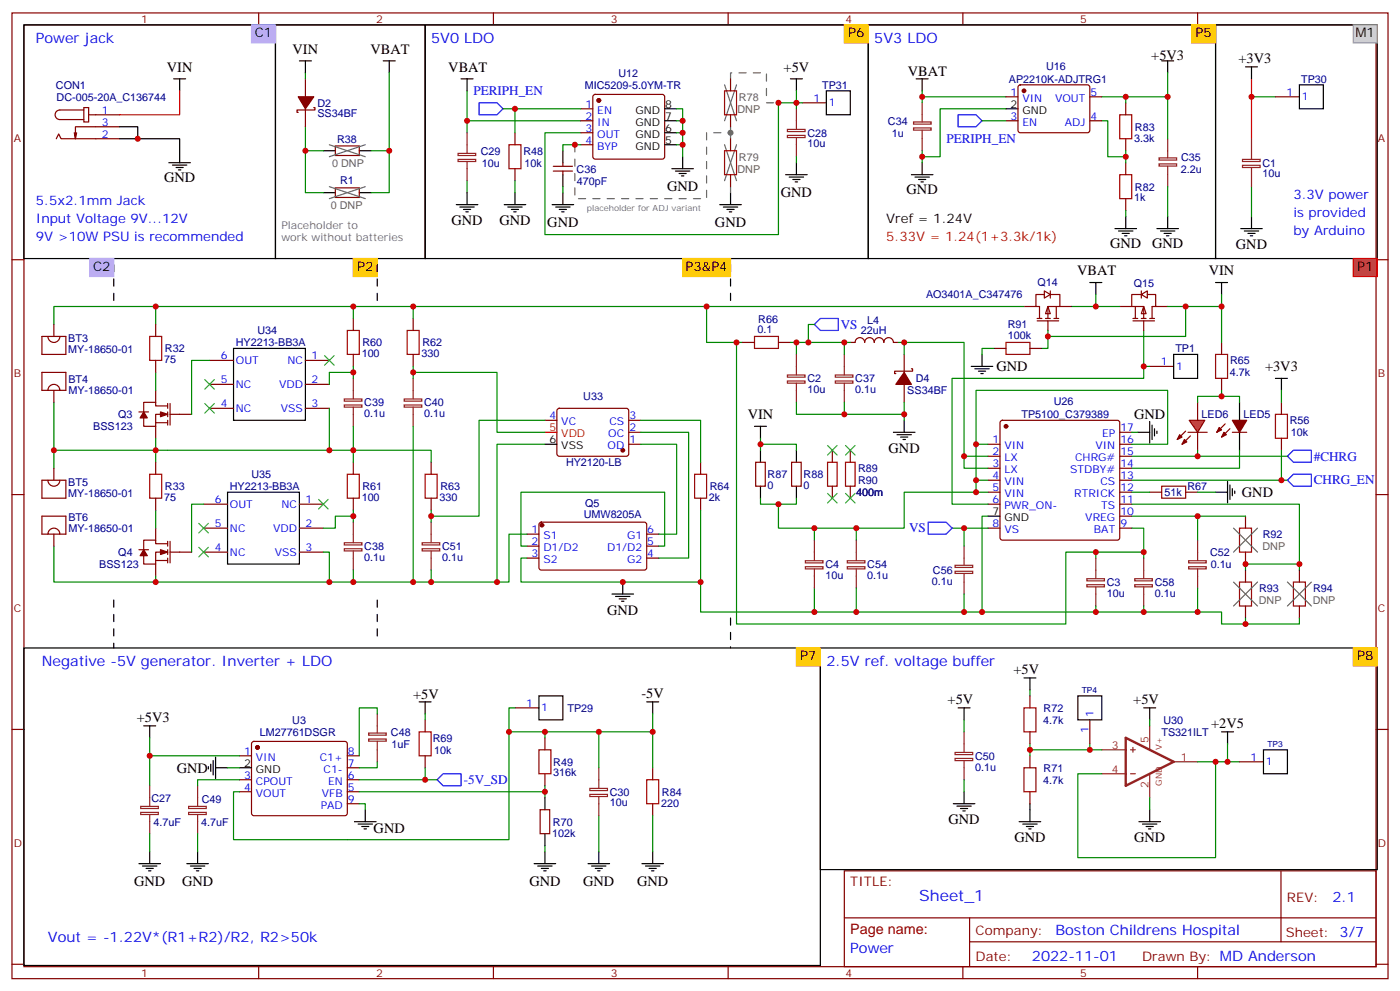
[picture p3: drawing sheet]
<svg xmlns="http://www.w3.org/2000/svg" width="412mm" height="292mm" viewBox="0 0 412 292" stroke-linecap="round" stroke-linejoin="round" font-family="sans-serif">
<g fill="none" stroke="#870000" stroke-width=".35">
<path d="M3.5 3.8h405.4v284.3h-405.4zM7.1 7.3h398.2v277.3h-398.2zM76.2 3.8v3.5M145.3 3.8v3.5M214.5 3.8v3.5M283.6 3.8v3.5M352.8 3.8v3.5M236.4 30.3h7M375.7 28.5h7.1M3.5 76.5h3.6M405.3 76.5h3.6M104.1 93.8v3.5"/>
<path d="M121.7 93.8v3.5M45.9 114.9v3.6M49.4 119.5h-3.5v-1h-3.6v2.8M49.4 118.8v1.4M50.1 118.8v6.4M104.1 104.4v3.5M121.7 104.4v3.5M40.9 121.3h2.8M45.9 124.5h3.5M45.9 125.5v3.5M49.4 122h-3.5v3.5h-3.6v-2.5M49.4 121.3v1.4"/>
<path d="M49.4 123.8v1.4M50.1 122h6.3M104.1 136.1v3.5M127 136.1v3.5M160.5 123.8h3.5M164.3 120.4l.4-.2 20.1 .1 .4 .6-.1 13-.6 .4h-20l-.5-.7v-12.7zM185.2 130.8h3.5M185.2 127.3h3.5M185.2 123.8h3.5M206.4 136.1v3.5M291 130.8h3.6M291 134.3h3.6"/>
<path d="M291 137.9h3.6M294.8 124l.5-.2h33.8l.5 .2 .2 .5v33.8l-.2 .5-.5 .2h-33.8l-.5-.2-.2-.5v-33.8zM329.8 130.8h3.6M329.8 134.3h3.6M329.8 137.9h3.6M329.8 127.3h3.6M360.9 124.8l-2.5 2.5M362.3 126.2l-2.5 2.5M363 127.3h4.2M3.5 145.6h3.6M45.9 155.5v3.5M49.4 159.4v1.4"/>
<path d="M50.1 159.4v6.3M104.1 146.7v3.5M127 146.7v3.5M155.2 157.3h3.5M159 153.9l.5-.2 30.6 .1 .4 .6-.1 13-.6 .5-30.6-.1-.5-.7v-12.7zM190.5 157.3h3.5M206.4 146.7v3.5M291 141.4h3.6M291 144.9h3.6M291 148.4h3.6M291 155.5h3.6M329.8 141.4h3.6"/>
<path d="M329.8 144.9h3.6M329.8 148.4h3.6M329.8 155.5h3.6M329.8 152h3.6M405.3 145.6h3.6M40.9 161.9h2.8M45.9 166.1v3.5M45.9 165h3.5M49.4 160.1h-3.5v-1.1h-3.6v2.9M49.4 162.6h-3.5v3.5h-3.6v-2.5M49.4 161.9v1.4M49.4 164.3v1.4"/>
<path d="M50.1 162.6h6.3M155.2 160.8h3.5M155.2 164.3h3.5M190.5 160.8h3.5M190.5 164.3h3.5M3.5 214.8h3.6M303.4 204.9v3.5M303.4 215.5v3.5M405.3 214.8h3.6M303.4 222.5v3.6M303.4 233.1v3.5M248.7 256.4h156.6v28.2h-156.6z"/>
<path d="M377.3 256.4v20.9M248.7 270.2h156.5M285.6 277.3h119.6M285.6 270.2v14.2M3.5 283.9h3.6M76.2 284.6v3.5M145.3 284.6v3.5M214.5 284.6v3.5M283.6 284.6v3.5M352.8 284.6v3.5M405.3 283.9h3.6"/>
</g>
<g fill="none" stroke="#008700" stroke-width=".35">
<path d="M137.6 35.6h33.5M137.6 26.7v12.4M368.7 28.5h7M137.6 53.2v3.5M104.1 93.8v-3.6h-88.2v5.3M104.1 90.2h17.6v3.6M121.7 90.2h86.4v10.6h10.6M15.9 118.5v19.4M104.1 107.9v3.5M121.7 109.6h24.7v17.7h14.1M121.7 107.9v3.5M15.9 132.6h111.1v3.5"/>
<path d="M104.1 125.5v10.6M121.7 125.5v45.9M160.5 123.8h-19.4v28.2h-14.1M160.5 130.8h-14.1v40.6h-19.4M188.7 130.8h10.6v26.5h-5.3M188.7 127.3h14.1v37h-8.8M188.7 123.8h17.7v12.3M104.1 150.2v3.5M127 150.2v3.5M155.2 157.3h-5.3v14.1h-3.5M206.4 150.2v21.2M15.9 160.8v10.6h88.2v-3.5"/>
<path d="M127 167.9v3.5h-22.9M155.2 164.3h-1.7v7.1h52.9v8.8h33.5v-7.1M303.4 203.1v1.8M303.4 219v1.8"/>
</g>
<g fill="none" stroke="#000" stroke-width=".35">
<path d="M7.1 7.3h74v68.8h-74zM125.2 7.3h130.6v68.8h-130.6zM366.9 19.7h3.5M368.7 19.7v3.5M51.2 23.2h3.5M52.9 23.2v3.5M135.8 23.2h3.5M137.6 23.2v3.5M232.8 23.2h3.6M234.6 23.2v3.5M243.4 26.7h7.1v7.1h-7.1zM382.8 25h7v7h-7z"/>
<path d="M49.7 47.9h6.4M50.8 48.6h4.2M51.9 49.3h2.1M52.6 50h.7M52.9 44.4v3.5M137.6 56.7v3.6M231.4 51.4h6.4M232.5 52.1h4.2M233.5 52.8h2.2M234.2 53.6h.7M234.6 47.9v3.5M134.4 60.3h6.4"/>
<path d="M135.5 61h4.2M136.5 61.7h2.1M137.2 62.4h.7M365.5 67.3h6.3M366.5 68h4.3M367.6 68.7h2.1M368.3 69.4h.7M368.7 63.8v3.5M365.1 118.5v5.3M160.5 130.8h3.5M365.1 127.3v5.3M291 152h3.6"/>
<path d="M7.1 190.8h234.6v93.5h-234.6zM241.7 190.8h164v65.2h-164zM301.6 199.6h3.6M303.4 199.6v3.5M42.3 213.7h3.6M44.1 213.7v3.5M190.5 206.7h3.5M192.3 206.7v3.5M61.4 225.7v.7M62.1 225v2.1M62.8 223.9v4.3M63.5 226.1h3.5"/>
<path d="M63.5 222.9v6.3M303.4 236.6v1.8"/>
</g>
<path d="M102.3 97.3h3.5v7.1h-3.5zM119.9 97.3h3.6v7.1h-3.6zM102.3 139.6h3.5v7.1h-3.5zM125.2 139.6h3.6v7.1h-3.6zM204.6 139.6h3.5v7.1h-3.5zM301.6 208.4h3.6v7.1h-3.6zM301.6 226.1h3.6v7h-3.6z" fill="none" stroke="#a10000" stroke-width=".35"/>
<path d="M368.7 23.2v17.7M160.5 127.3h3.5" fill="none" stroke="#f00" stroke-width=".35"/>
<g fill="none" stroke="#8c2424" stroke-width=".35">
<path d="M101.4 117.5h5.2v.6h-5.2zM101.4 119.2h5.2v.7h-5.2zM104.1 111.4v6M104.1 119.9v5.6M119.1 117.5h5.1v.6h-5.1zM119.1 119.2h5.1v.7h-5.1zM121.7 111.4v6M121.7 119.9v5.6M101.4 159.8h5.2v.6h-5.2zM104.1 153.7v6M124.4 159.8h5.1v.6h-5.1zM127 153.7v6"/>
<path d="M101.4 161.6h5.2v.6h-5.2zM104.1 162.2v5.7M124.4 161.6h5.1v.6h-5.1zM127 162.2v5.7M108.6 217.6h5.2v.6h-5.2zM108.6 215.8h5.2v.7h-5.2zM111.1 210.2v5.6M111.1 218.3v6M284 215.5v6M55.6 237.4h5.1v.7h-5.1zM55.6 239.2h5.1v.6h-5.1zM58.2 231.4v5.9"/>
<path d="M58.2 239.8v5.7M281.3 221.5h5.2v.7h-5.2zM281.3 223.3h5.2v.6h-5.2zM284 223.9v5.7"/>
</g>
<path d="M128.8 229.6l1.7-1.8h5.3v3.6h-5.3z" fill="none" stroke="#00f" stroke-width=".35"/>
<g fill="#870000" stroke="#870000" stroke-width=".35">
<path d="M47.3 121.3l2.1 .7-2.1 .7z"/>
<path d="M42.3 121.3l1.1 1.7h-2.1z"/>
<path d="M47.3 161.9l2.1 .7-2.1 .7z"/>
<path d="M42.3 161.9l1.1 1.7h-2.1z"/>
<path d="M363 123.8h4.2l-2.1 3.5z"/>
<path d="M360.5 127.3l.7 .7-1.4 .7z"/>
<path d="M359.1 125.9l.7 .7-1.4 .7z"/>
<circle cx="296.3" cy="125.5" r=".53"/>
<circle cx="183.4" cy="132.6" r=".53"/>
<circle cx="159.6" cy="154.6" r=".53"/>
</g>
<path d="M350.3 123.8h4.6l-2.1 3.5z" fill="#f60" stroke="#870000" stroke-width=".35"/>
<g fill="none" stroke="#870000" stroke-width=".35">
<path d="M22.6 39.1l-.4 1.8M24.7 31.7h1.4v4.2h-1.4zM24.7 32.4h-7.1a1.41 1.41 0 0 0-1.4 1.4 1.41 1.41 0 0 0 1.4 1.4h7.1M26.1 33.8h9.2M35.3 37.3h-13.1v3.6l-.3-1.8M90 23.2v5.3M90 32v5.3M92.4 31.7h.4v.7h-5.3v.7h.3M151.7 39.1v3.5M171.1 32h3.5M171.1 35.6h3.5M171.1 39.1h3.5"/>
<path d="M174.9 28l.4-.2h19.8l.5 .2 .2 .5v17.6l-.2 .5-.5 .2h-19.8l-.5-.2-.2-.5v-17.6zM215.2 23.2v3.5M215.2 33.8v3.5M296.3 35.6h3.6M296.3 28.5h3.6M300.1 25.2l.5-.2h20l.4 .7v13l-.7 .4-20-.1-.4-.6v-12.7zM321 35.6h3.6M321 28.5h3.6M331.6 30.3v3.5M16.6 40.9l.7-1.5 .7 1.5h17.3M98.8 43h7v2.8h-7zM98.8 55.3h7v2.8h-7z"/>
<path d="M151.7 49.7v3.5M163 50.4h5.6M163 49h5.6M165.8 47.9v1.1M165.8 50.4v1M171.1 42.6h3.5M215.2 40.9v3.5M215.2 51.4v3.6M331.6 40.9v3.5M331.6 47.9v3.5M331.6 58.5v3.5M14.1 99.1h3.5a1.76 1.76 0 0 1-1.7 1.7 1.76 1.76 0 0 1-1.8-1.7z"/>
<path d="M14.1 99.1h-1.8v5.3h7.1v-5.3h-1.8M15.9 95.5v3.6M45.9 95.5v3.6M14.1 114.9h-1.8v-5.3h7.1v5.3h-1.8M14.6 113.7a1.76 1.76 0 0 1 2-.4 1.76 1.76 0 0 1 1 1.6h-3.5zM15.9 114.9v3.6M45.9 106.1v3.5M61.7 106.1h7.1M61.7 113.2h7.1M90 106.1h7M90 113.2h7M218.7 100.8h3.5"/>
<path d="M229.3 100.8h3.5M250.5 100.8h1.4a1.41 1.41 0 0 1 1.4-1.4 1.41 1.41 0 0 1 1.4 1.4 1.41 1.41 0 0 1 1.4-1.4 1.41 1.41 0 0 1 1.4 1.4 1.41 1.41 0 0 1 1.4-1.4 1.41 1.41 0 0 1 1.4 1.4 1.41 1.41 0 0 1 1.5-1.4 1.41 1.41 0 0 1 1.4 1.4h1.4M266.3 104.4v5.2M266.3 113.2v5.3M268.5 108.6h.3v.7h-5.3v.7h.4M352.8 118.5v5.3M359.8 100.8v3.6M359.8 111.4v3.5M377.5 118.5v3.5M15.9 137.9v3.5M45.9 136.1v3.5M61.7 120.2h7.1"/>
<path d="M90 120.2h7M349.2 126.9l-2.4 2.5M350 127.3h5.6M350.7 128.3l-2.5 2.5M352.8 127.3v5.3M377.5 129v3.6M14.1 141.4h3.5a1.76 1.76 0 0 1-1.7 1.8 1.76 1.76 0 0 1-1.8-1.8zM14.1 141.4h-1.8v5.3h7.1v-5.3h-1.8M14.1 157.3h-1.8v-5.3h7.1v5.3h-1.8M14.6 156a1.76 1.76 0 0 1 2-.4 1.76 1.76 0 0 1 1 1.7h-3.5zM15.9 157.3v3.5M45.9 146.7v3.5"/>
<path d="M60 148.4h7M60 155.5h7M88.2 148.4h7M88.2 155.5h7M338.7 144.9h3.5M349.2 144.9h3.6M60 162.6h7M88.2 162.6h7M74.3 218.5l.5-.2h26.8l.5 .2 .2 .5v20.5l-.2 .5-.5 .2h-26.8l-.5-.3-.2-.4v-20.5zM125.2 211.9v3.6M151.7 208.4h7M160.5 217.2v3.6"/>
<path d="M70.6 222.5h3.5M70.6 229.6h3.5M70.6 233.1h3.5M102.3 222.5h3.5M102.3 229.6h3.5M102.3 233.1h3.5M102.3 226.1h3.5M102.3 236.6h3.5M125.2 222.5v3.6M159.1 238.4h2.8v7.1h-2.8zM160.5 227.8v3.6M192.3 226.1v3.5"/>
<path d="M192.3 236.6v3.6"/>
</g>
<g fill="#870000" stroke="#870000" stroke-width=".35">
<path d="M347.5 128l.7 .7-1.4 .7z"/>
<path d="M348.9 129.4l.7 .7-1.4 .7z"/>
<path d="M266.3 109.6l2.2 3.6h-4.6z"/>
<path d="M87.8 28.5h4.6l-2.4 3.5z"/>
<circle cx="75.8" cy="220.1" r=".53"/>
<circle cx="176.4" cy="29.6" r=".53"/>
<circle cx="301.6" cy="26.7" r=".53"/>
</g>
<g fill="none" stroke="#a10000" stroke-width=".35">
<path d="M213.4 26.7h3.6v7.1h-3.6zM329.8 33.8h3.6v7.1h-3.6zM149.9 42.6h3.6v7.1h-3.6zM213.4 44.4h3.6v7h-3.6zM329.8 51.4h3.6v7.1h-3.6zM44.1 99.1h3.5v7h-3.5zM222.2 99.1h7.1v3.5h-7.1zM358.1 104.4h3.5v7h-3.5zM44.1 139.6h3.5v7.1h-3.5zM375.7 122h3.5v7h-3.5zM342.2 143.2h7v3.5h-7zM123.5 215.5h3.5v7h-3.5z"/>
<path d="M158.7 220.8h3.6v7h-3.6zM190.5 229.6h3.5v7h-3.5z"/>
</g>
<g fill="none" stroke="#000" stroke-width=".35">
<path d="M81.1 7.3h44.1v68.8h-44.1zM88.2 17.9h3.5M90 17.9v3.5M112.9 17.9h3.5M114.7 17.9v3.5M255.8 7.3h102.3v68.8h-102.3zM342.2 17.9h3.5M344 17.9v3.5M358.1 7.3h47.6v68.8h-47.6zM35.3 37.3h5.3v3.6h-5.3M195.8 39.1h3.5M195.8 35.6h3.5"/>
<path d="M195.8 32h3.5M269.9 23.2h3.5M271.6 23.2v3.5M296.3 32h3.6M40.6 40.9h12.3v3.5M95.2 44.4h3.6M95.2 56.7h3.6M105.8 44.4h3.6M105.8 56.7h3.6M151.7 56.7v3.6M165.8 44.4v3.5M165.8 51.4v3.6"/>
<path d="M165.8 56.7v3.6M195.8 42.6h3.5M197.9 49.7h6.4M199 50.4h4.2M200 51.1h2.1M200.7 51.8h.7M201.1 46.1v3.6M215.2 56.7v3.6M268.5 51.4h6.3M269.5 52.1h4.3M270.6 52.8h2.1M271.3 53.6h.7"/>
<path d="M271.6 47.9v3.5M148.5 60.3h6.4M149.6 61h4.2M150.6 61.7h2.2M151.3 62.4h.7M162.6 60.3h6.4M163.7 61h4.2M164.7 61.7h2.2M165.5 62.4h.7M212 60.3h6.4M213.1 61h4.2M214.1 61.7h2.2"/>
<path d="M214.8 62.4h.7M328.4 67.3h6.4M329.5 68h4.2M330.6 68.7h2.1M331.3 69.4h.7M331.6 63.8v3.5M340.8 67.3h6.3M341.8 68h4.3M342.9 68.7h2.1M343.6 69.4h.7M344 63.8v3.5M321 83.2h3.6"/>
<path d="M322.8 83.2v3.5M358.1 83.2h3.5M359.8 83.2v3.5M68.8 102.6h21.2v21.2h-21.2zM375.7 111.4h3.5M377.5 111.4v3.5M222.2 125.5h3.6M224 125.5v3.5M263.2 127.3h6.3M264.2 128h4.3M265.3 128.7h2.1M266 129.4h.7"/>
<path d="M266.3 123.8v3.5M335.1 127.3h3.6M338.7 124.1v6.4M339.4 125.2v4.2M340.1 126.2v2.1M340.8 126.9v.7M67 144.9h21.2v21.2h-21.2zM358.1 144.9h3.5M361.6 141.7v6.4M362.3 142.8v4.2M363 143.9v2.1M363.7 144.6v.7"/>
<path d="M180.3 174.9h6.3M181.3 175.6h4.3M182.4 176.3h2.1M183.1 177h.7M183.4 171.4v3.5M123.5 206.7h3.5M125.2 206.7v3.5M158.7 204.9h7.1v7h-7.1zM282.2 208.4h3.6M284 208.4v3.5M336.9 208.4h3.5M338.7 208.4v3.5"/>
<path d="M359.8 215.5h3.6M361.6 215.5v3.5M70.6 226.1h3.5M107.6 238.4v3.5M160.5 234.9v3.5M280.8 236.6h6.4M281.9 237.3h4.2M282.9 238.1h2.1M283.6 238.8h.7M284 233.1v3.5M303.4 238.4v3.5M338.7 238.4v3.5"/>
<path d="M40.9 254.3h6.4M42 255h4.2M43 255.7h2.2M43.7 256.4h.7M44.1 250.8v3.5M55 254.3h6.4M56.1 255h4.2M57.1 255.7h2.2M57.9 256.4h.7M58.2 250.8v3.5M104.4 241.9h6.4M105.5 242.6h4.2"/>
<path d="M106.5 243.3h2.2M107.2 244.1h.7M157.3 254.3h6.4M158.4 255h4.2M159.5 255.7h2.1M160.2 256.4h.7M160.5 245.5v3.5M160.5 250.8v3.5M173.2 254.3h6.4M174.3 255h4.2M175.3 255.7h2.1M176 256.4h.7"/>
<path d="M176.4 250.8v3.5M189.1 254.3h6.3M190.1 255h4.3M191.2 255.7h2.1M191.9 256.4h.7M192.3 250.8v3.5M300.2 241.9h6.4M301.3 242.6h4.2M302.3 243.3h2.1M303 244.1h.7M335.5 241.9h6.3M336.5 242.6h4.3"/>
<path d="M337.6 243.3h2.1M338.3 244.1h.7"/>
</g>
<g fill="none" stroke="#008700" stroke-width=".35">
<path d="M90 37.3v19.4h5.2M90 21.4v1.8M114.7 21.4v23h-5.3M148.2 32h22.9M151.7 32v7.1M199.3 39.1h1.8v3.5M199.3 35.6h1.8v3.5M199.3 32h1.8v3.6M234.6 26.7v5.3M236.4 30.3h-7.1v38.8h-68.8v-30h10.6M271.6 26.7v1.8h24.7M271.6 28.5v1.8"/>
<path d="M289.3 35.6h7M296.3 32h-19.4v14.1h-5.3M324.6 28.5h19.4v12.4M324.6 35.6h1.7v10.5h5.3v1.8M331.6 28.5v1.8M344 21.4v7.1M90 44.4h5.2M114.7 44.4v12.3h-5.3M151.7 53.2v3.5M165.8 55v1.7M171.1 42.6h-5.3v1.8M199.3 42.6h1.8v3.5"/>
<path d="M234.6 46.1v1.8M271.6 44.4v3.5M331.6 44.4v1.7M344 55v8.8M368.7 55v8.8M331.6 62v1.8M45.9 90.2v5.3M336.9 97.3v14.1h-56.4v37h10.5M359.8 86.7v14.1M45.9 109.6v5.3M61.7 106.1h-5.3v15.9M104.1 109.6h-7.1v3.6"/>
<path d="M217 100.8v82.9h97v-21.1h22.9M232.8 100.8h17.7M234.6 100.8v3.6M264.6 100.8h19.4v33.5M266.3 100.8v3.6M266.3 118.5v5.3M359.8 114.9v1.8h-7v1.8M359.8 116.7h5.3v1.8M377.5 114.9v3.6M45.9 129v7.1M97 120.2v12.4M291 134.3h-7v3.6h7"/>
<path d="M291 130.8h-3.5v14.1h3.5M333.4 127.3h1.7M352.8 132.6v1.7h-19.4M352.8 134.3h26.4M365.1 132.6v5.3h-31.7M377.5 132.6v8.8M45.9 150.2v5.3M60 148.4h-3.6v14.2M104.1 152h-5.3v3.5h-3.6M280.5 155.5h10.5M284 155.5v5.3M287.5 141.4h3.5"/>
<path d="M291 152h-1.7v28.2h-49.4M333.4 152h19.4v7M333.4 148.4h49.4v17.7M333.4 155.5h3.5v8.8M333.4 144.9h5.3M333.4 141.4h45.8M45.9 169.6v1.8M95.2 162.6h1.8v8.8M155.2 160.8h-1.7v-15.9h42.3v15.9h-1.8M252.2 173.1v7.1M284 174.9v5.3M322.8 162.6v1.7"/>
<path d="M336.9 178.4v1.8h-47.6M44.1 217.2v5.3M111.1 210.2v-1.8h-5.3v14.1M125.2 210.2v1.7M151.7 208.4h-1.8v7.1M160.5 217.2v-1.7h-10.6v31.7h-81.1v-14.1h1.8M160.5 215.5h15.9v10.6M176.4 215.5h15.9v10.6M192.3 210.2v5.3M284 211.9v3.6M321 219v1.8M338.7 211.9v1.8"/>
<path d="M361.6 219v5.3h-3.5M67 226.1h3.6M70.6 222.5h-26.5v8.9M70.6 229.6h-12.4v1.8M105.8 233.1h54.7M105.8 236.6h1.8v1.8M105.8 229.6h23M111.1 224.3v1.8h-5.3M125.2 226.1v3.5M160.5 231.4v3.5M284 229.6v3.5M324.6 220.8h-21.2v1.7"/>
<path d="M338.7 234.9v3.5M352.8 224.3h5.3v28.2h-40.6v-24.7h7.1M361.6 224.3h3.5M44.1 245.5v5.3M58.2 245.5v5.3M160.5 249v1.8M176.4 240.2v10.6M192.3 240.2v10.6"/>
</g>
<g fill="none" stroke="#8c2424" stroke-width=".35">
<path d="M137.6 39.1v6M232 38.1h5.1v.6h-5.1zM232 39.9h5.1v.6h-5.1zM234.6 32v6M269.1 37.7h5.2v.6h-5.2zM269.1 35.9h5.2v.6h-5.2zM271.6 30.3v5.6M271.6 38.4v6M134.9 45.2h5.2v.6h-5.2zM134.9 46.9h5.2v.7h-5.2zM137.6 47.6v5.6M234.6 40.5v5.6"/>
<path d="M341.4 48.3h5.2v.6h-5.2zM341.4 46.5h5.2v.6h-5.2zM344 40.9v5.6M344 49v6M366 46.9h5.2v.7h-5.2zM366 48.7h5.2v.6h-5.2zM368.7 40.9v5.9M368.7 49.3v5.7M232 110.4h5.1v.7h-5.1zM232 112.2h5.1v.6h-5.1zM234.6 104.4v5.9M234.6 112.8v5.7"/>
<path d="M239.9 159v6M252.2 159v6M352.8 159v6M237.2 165.1h5.2v.6h-5.2zM237.2 166.9h5.2v.6h-5.2zM239.9 167.5v5.6M249.6 165.1h5.2v.6h-5.2zM249.6 166.9h5.2v.6h-5.2zM252.2 167.5v5.6M281.3 168.2h5.2v.6h-5.2zM281.3 166.4h5.2v.7h-5.2zM284 160.8v5.6"/>
<path d="M284 168.9v6M320.1 170.4h5.2v.6h-5.2zM320.1 172.2h5.2v.6h-5.2zM322.8 164.3v6M322.8 172.8v5.6M334.3 170.4h5.1v.6h-5.1zM334.3 172.2h5.1v.6h-5.1zM336.9 164.3v6M336.9 172.8v5.6M350.1 165.1h5.2v.6h-5.2zM350.1 166.9h5.2v.6h-5.2zM352.8 167.5v5.6"/>
<path d="M338.7 213.7v7.1M41.5 237.4h5.1v.7h-5.1zM41.5 239.2h5.1v.6h-5.1zM44.1 231.4v5.9M44.1 239.8v5.7M173.7 232.1h5.2v.7h-5.2zM173.7 233.9h5.2v.6h-5.2zM176.4 226.1v6M176.4 234.5v5.7M324.6 220.8h7M324.6 227.8h7M333 220.8h1.4"/>
<path d="M333 227.8h1.4M333.7 220.1v1.4M338.7 227.8v7.1M345.7 224.3h7.1"/>
</g>
<path d="M141.1 30.3h5.3l1.8 1.7-1.8 1.8h-5.3zM282.2 33.8h5.3l1.8 1.8-1.8 1.7h-5.3zM239.9 95.5l1.8-1.7h5.2v3.5h-5.2zM379.2 134.3l1.8-1.7h5.3v3.5h-5.3zM381 139.6h5.3v3.6h-5.3l-1.8-1.8zM273.4 153.7h5.3l1.8 1.8-1.8 1.8h-5.3z" fill="none" stroke="#00f" stroke-width=".35"/>
<path d="M213.4 25l3.6 10.6M215.2 37.3v3.6M217 25l-3.6 10.6M97 42.6l10.6 3.5M97 55l10.6 3.5M107.6 42.6l-10.6 3.5M107.6 55l-10.6 3.5M213.4 42.6l3.6 10.6M215.2 55v1.7M217 42.6l-3.6 10.6" fill="none" stroke="#666" stroke-width=".35"/>
<path d="M60.3 111.8l2.8 2.8M60.3 118.8l2.8 2.8M63.1 111.8l-2.8 2.8M63.1 118.8l-2.8 2.8M95.6 104.7l2.8 2.8M98.4 104.7l-2.8 2.8M58.6 154.1l2.8 2.8M61.4 154.1l-2.8 2.8M93.8 147l2.9 2.9M96.7 147l-2.9 2.9M58.6 161.1l2.8 2.9M61.4 161.1l-2.8 2.9" fill="none" stroke="#3c3" stroke-width=".35"/>
<path d="M52.9 26.7v7.1h-17.6" fill="none" stroke="#f00" stroke-width=".35"/>
<path d="M331.6 217.2l14.1 7.1-14.1 7.1z" fill="none" stroke="#8c2424" stroke-width=".71"/>
<path d="M215.2 23.2v-1.8h10.6v8.9h3.5M169.3 42.6v15.9h38.8v-19.4h7.1" fill="none" stroke="#666" stroke-width=".35" stroke-dasharray="2.1 2.1"/>
<path d="M74.1 7.3h7v5.3h-7z" fill="#c9f" stroke="#c9f" stroke-width=".35"/>
<g fill="#fc0" stroke="#fc0" stroke-width=".35">
<path d="M248.7 7.3h7.1v5.3h-7.1z"/>
<path d="M351 7.3h7.1v5.3h-7.1z"/>
</g>
<path d="M398.6 7.3h7.1v5.3h-7.1z" fill="#ccc" stroke="#999" stroke-width=".35"/>
<path d="M398.6 76.1h7.1v5.3h-7.1z" fill="#f60" stroke="#f00" stroke-width=".35"/>
<g fill="#fc0" stroke="#fc0" stroke-width=".35">
<path d="M234.6 190.8h7.1v5.3h-7.1z"/>
<path d="M398.6 190.8h7.1v5.3h-7.1z"/>
<path d="M104.1 76.1h7v5.3h-7z"/>
<path d="M201.1 76.1h14.1v5.3h-14.1z"/>
</g>
<path d="M33.5 77.9v10.6M111.1 77.9v10.6M215.2 77.9v10.6M33.5 176.7v14.1M111.1 176.7v12.3M215.2 182v8.8" fill="none" stroke="#000" stroke-width=".35" stroke-dasharray="2.1 2.1"/>
<path d="M26.5 76.1h7v5.3h-7z" fill="#c9f" stroke="#c9f" stroke-width=".35"/>
<path d="M239.9 95.5h-1.8v5.3M234.6 118.5v3.5h14.1M248.7 118.5v3.5h17.6M248.7 100.8v3.6M224 130.8h10.6v1.8M224 129v3.6M287.5 130.8v-15.9h56.5v15.9h-10.6M224 146.7v1.7h5.3v7.1h10.6v3.5M234.6 146.7v1.7h-5.3M239.9 155.5h12.3v3.5M287.5 144.9h-21.2v10.6h-14.1" fill="none" stroke="#008700" stroke-width=".35"/>
<path d="M246.1 110.4h5.1v.7h-5.1zM246.1 112.2h5.1v.6h-5.1zM248.7 104.4v5.9M248.7 112.8v5.7" fill="none" stroke="#8c2424" stroke-width=".35"/>
<path d="M224 132.6v3.5M234.6 132.6v3.5M224 143.2v3.5M234.6 143.2v3.5" fill="none" stroke="#000" stroke-width=".35"/>
<path d="M222.6 136.1h2.8v7.1h-2.8zM233.2 136.1h2.8v7.1h-2.8zM245.2 132.6v3.5M250.5 132.6v3.5M245.2 143.2v3.5M250.5 143.2v3.5" fill="none" stroke="#870000" stroke-width=".35"/>
<path d="M243.8 136.1h2.8v7.1h-2.8zM249.1 136.1h2.8v7.1h-2.8z" fill="none" stroke="#a10000" stroke-width=".35"/>
<path d="M243.8 131.2l2.8 2.8M246.6 131.2l-2.8 2.8M249.1 131.2l2.8 2.8M251.9 131.2l-2.8 2.8M243.8 145.3l2.8 2.8M246.6 145.3l-2.8 2.8M249.1 145.3l2.8 2.8M251.9 145.3l-2.8 2.8" fill="none" stroke="#3c3" stroke-width=".35"/>
<path d="M308.7 90.2l.7 2.2h-1.4z" fill="#fff" stroke="#870000" stroke-width=".35"/>
<g fill="none" stroke="#870000" stroke-width=".35">
<path d="M301.6 90.2h3.6M305.5 94.5h6.4M305.5 93.8h1.4M307.6 85.7l1.8 1-1.8 1.1zM307.6 86.7h-2.4v3.5h1v3.6M308 93.8h1.4M308.7 94.5v2.8M309.4 86.7h2.8v3.5M309.4 85.7v2.1M310.4 93.8h1.5M311.1 90.2v3.6M312.2 90.2h-3.5v3.6"/>
<path d="M312.2 90.2h3.5"/>
</g>
<path d="M336.9 90.2l.7 2.2h-1.4z" fill="#fff" stroke="#870000" stroke-width=".35"/>
<g fill="none" stroke="#870000" stroke-width=".35">
<path d="M329.8 90.2h3.6M333.4 90.2h3.5v3.6M333.7 94.5h6.4M333.7 93.8h1.4M334.4 90.2v3.6M336.2 86.7l1.8-1v2.1zM336.2 86.7h-2.8v3.5M336.2 85.7v2.1M336.2 93.8h1.4M336.9 94.5v2.8M338 86.7h2.4v3.5h-1v3.6M338.7 93.8h1.4"/>
<path d="M340.4 90.2h3.6M292.8 102.6h3.5M303.4 102.6h3.5M338.7 107.9h7M366.9 152v3.5M366.9 162.6v3.5M366.9 167.9v3.5M366.9 178.4v3.6M382.8 167.9v3.5M382.8 178.4v3.6M321 211.9v7.1M365.1 224.3h7.1"/>
</g>
<g fill="none" stroke="#008700" stroke-width=".35">
<path d="M208.1 90.2h93.5M308.7 97.3v5.3h-1.8M322.8 86.7v3.5h-7.1M322.8 90.2h7M344 90.2h15.8M349.2 90.2v8.9h-40.5M292.8 102.6h-3.5v1.8M336.9 107.9h1.8M352.8 144.9h5.3M352.8 152h14.1M322.8 178.4v1.8M352.8 173.1v7.1h-15.9"/>
<path d="M366.9 167.9v-1.8h15.9v1.8M352.8 180.2h7v3.5h7.1v-1.7M382.8 182v1.7h-15.9"/>
</g>
<path d="M296.3 100.8h7.1v3.6h-7.1zM365.1 155.5h3.6v7.1h-3.6zM365.1 171.4h3.6v7h-3.6zM381 171.4h3.5v7h-3.5z" fill="none" stroke="#a10000" stroke-width=".35"/>
<path d="M286.1 107.9h6.4M287.2 108.6h4.2M288.2 109.3h2.1M288.9 110h.7M289.3 104.4v3.5M345.7 104.4h7.1v7h-7.1zM317.5 204.9h7.1v7h-7.1zM372.2 220.8h7v7h-7z" fill="none" stroke="#000" stroke-width=".35"/>
<path d="M363.4 155.5l7 7.1M370.4 155.5l-7 7.1M363.4 171.4l7 7M370.4 171.4l-7 7M379.2 171.4l7.1 7M386.3 171.4l-7.1 7" fill="none" stroke="#666" stroke-width=".35"/>
<g fill="#c00">
<circle cx="137.6" cy="35.6" r=".88"/>
<circle cx="368.7" cy="28.5" r=".88"/>
<circle cx="15.9" cy="132.6" r=".88"/>
<circle cx="104.1" cy="132.6" r=".88"/>
<circle cx="104.1" cy="171.4" r=".88"/>
<circle cx="127" cy="152" r=".88"/>
<circle cx="121.7" cy="171.4" r=".88"/>
<circle cx="104.1" cy="90.2" r=".88"/>
<circle cx="121.7" cy="109.6" r=".88"/>
<circle cx="127" cy="171.4" r=".88"/>
<circle cx="336.9" cy="162.6" r=".88"/>
<circle cx="104.1" cy="109.6" r=".88"/>
<circle cx="97" cy="132.6" r=".88"/>
<circle cx="104.1" cy="152" r=".88"/>
<circle cx="97" cy="171.4" r=".88"/>
<circle cx="45.9" cy="171.4" r=".88"/>
<circle cx="45.9" cy="132.6" r=".88"/>
<circle cx="284" cy="155.5" r=".88"/>
<circle cx="160.5" cy="233.1" r=".88"/>
<circle cx="40.6" cy="40.9" r=".88"/>
<circle cx="125.2" cy="229.6" r=".88"/>
<circle cx="160.5" cy="215.5" r=".88"/>
<circle cx="234.6" cy="30.3" r=".88"/>
<circle cx="344" cy="28.5" r=".88"/>
<circle cx="331.6" cy="46.1" r=".88"/>
<circle cx="331.6" cy="28.5" r=".88"/>
<circle cx="44.1" cy="222.5" r=".88"/>
<circle cx="176.4" cy="215.5" r=".88"/>
<circle cx="192.3" cy="215.5" r=".88"/>
<circle cx="149.9" cy="215.5" r=".88"/>
<circle cx="358.1" cy="224.3" r=".88"/>
<circle cx="361.6" cy="224.3" r=".88"/>
<circle cx="303.4" cy="220.8" r=".88"/>
<circle cx="321" cy="220.8" r=".88"/>
<circle cx="146.4" cy="171.4" r=".88"/>
<circle cx="377.5" cy="141.4" r=".88"/>
<circle cx="359.8" cy="116.7" r=".88"/>
<circle cx="352.8" cy="134.3" r=".88"/>
<circle cx="201.1" cy="42.6" r=".88"/>
<circle cx="201.1" cy="39.1" r=".88"/>
<circle cx="201.1" cy="35.6" r=".88"/>
<circle cx="151.7" cy="32" r=".88"/>
<circle cx="229.3" cy="30.3" r=".88"/>
<circle cx="169.3" cy="42.6" r=".88"/>
</g>
<circle cx="215.2" cy="39.1" r=".88" fill="#666"/>
<g fill="#c00">
<circle cx="271.6" cy="28.5" r=".88"/>
<circle cx="271.6" cy="46.1" r=".88"/>
<circle cx="90" cy="44.4" r=".88"/>
<circle cx="114.7" cy="44.4" r=".88"/>
<circle cx="287.5" cy="130.8" r=".88"/>
<circle cx="234.6" cy="100.8" r=".88"/>
<circle cx="287.5" cy="141.4" r=".88"/>
<circle cx="266.3" cy="100.8" r=".88"/>
<circle cx="238.1" cy="100.8" r=".88"/>
<circle cx="248.7" cy="122" r=".88"/>
<circle cx="248.7" cy="100.8" r=".88"/>
<circle cx="284" cy="134.3" r=".88"/>
<circle cx="224" cy="130.8" r=".88"/>
<circle cx="287.5" cy="144.9" r=".88"/>
<circle cx="229.3" cy="148.4" r=".88"/>
<circle cx="239.9" cy="155.5" r=".88"/>
<circle cx="183.4" cy="171.4" r=".88"/>
<circle cx="206.4" cy="171.4" r=".88"/>
<circle cx="252.2" cy="155.5" r=".88"/>
<circle cx="239.9" cy="180.2" r=".88"/>
<circle cx="217" cy="100.8" r=".88"/>
<circle cx="121.7" cy="90.2" r=".88"/>
<circle cx="45.9" cy="90.2" r=".88"/>
<circle cx="208.1" cy="90.2" r=".88"/>
<circle cx="322.8" cy="90.2" r=".88"/>
<circle cx="359.8" cy="90.2" r=".88"/>
<circle cx="349.3" cy="90.2" r=".88"/>
<circle cx="336.9" cy="107.9" r=".88"/>
<circle cx="308.7" cy="99.1" r=".88"/>
<circle cx="266.3" cy="122" r=".88"/>
<circle cx="289.3" cy="180.2" r=".88"/>
<circle cx="252.2" cy="180.2" r=".88"/>
<circle cx="284" cy="180.2" r=".88"/>
<circle cx="322.8" cy="162.6" r=".88"/>
<circle cx="322.8" cy="180.2" r=".88"/>
<circle cx="336.9" cy="180.2" r=".88"/>
<circle cx="352.8" cy="180.2" r=".88"/>
<circle cx="366.9" cy="166.1" r=".88"/>
<circle cx="352.8" cy="152" r=".88"/>
<circle cx="382.8" cy="166.1" r=".88"/>
<circle cx="366.9" cy="183.7" r=".88"/>
</g>
<text font-size="4.6" fill="#00f" x="270.8" y="265.4">Sheet_1</text>
<g font-size="4.2" fill="#00f">
<text x="10.6" y="12.6">Power jack</text>
<text x="127" y="12.6">5V0 LDO</text>
<text x="257.5" y="12.6">5V3 LDO</text>
<text x="12.3" y="196.1">Negative -5V generator. Inverter + LDO</text>
<text x="243.4" y="196.1">2.5V ref. voltage buffer</text>
<text x="392.5" y="265.7">2.1</text>
<text x="310.9" y="275.2">Boston Childrens Hospital</text>
<text x="14.1" y="277.2">Vout = -1.22V*(R1+R2)/R2, R2&gt;50k</text>
<text x="250.5" y="280.7">Power</text>
<text x="304" y="283">2022-11-01</text>
</g>
<g font-size="4.2">
<text x="86.2" y="15.8">VIN</text>
<text x="109.1" y="15.8">VBAT</text>
<text x="339.1" y="17.6">+5V3</text>
<text x="49.2" y="21.1">VIN</text>
<text x="132.1" y="21.1">VBAT</text>
<text x="230.8" y="21.1">+5V</text>
<text x="267.4" y="22.5">VBAT</text>
<text x="364.8" y="18.6">+3V3</text>
<text x="48.3" y="53.6">GND</text>
<text x="196.5" y="56.3">GND</text>
<text x="230" y="58.1">GND</text>
<text x="267.1" y="57.1">GND</text>
<text x="133" y="66.4">GND</text>
<text x="147.1" y="66.4">GND</text>
<text x="161.2" y="67">GND</text>
<text x="210.6" y="67">GND</text>
<text x="327" y="73">GND</text>
<text x="339.4" y="73">GND</text>
<text x="364.1" y="73.4">GND</text>
<text x="317.3" y="81.1">VBAT</text>
<text x="356.1" y="81.1">VIN</text>
<text x="293.5" y="109.3">GND</text>
<text x="372.6" y="109.3">+3V3</text>
<text x="220.2" y="123.4">VIN</text>
<text x="334.1" y="123.4">GND</text>
<text x="261.8" y="133.4">GND</text>
<text x="365.8" y="146.4">GND</text>
<text x="178.9" y="181">GND</text>
<text x="298.5" y="198.5">+5V</text>
<text x="121.7" y="206">+5V</text>
<text x="189" y="205.6">-5V</text>
<text x="279.1" y="207.3">+5V</text>
<text x="333.8" y="207.3">+5V</text>
<text x="40.3" y="212.6">+5V3</text>
<text x="356.8" y="214.4">+2V5</text>
<text x="52" y="227.5">GND</text>
<text x="110.1" y="245.1">GND</text>
<text x="279.4" y="242.6">GND</text>
<text x="298.8" y="247.9">GND</text>
<text x="334.1" y="247.9">GND</text>
<text x="39.5" y="261">GND</text>
<text x="53.6" y="261">GND</text>
<text x="155.9" y="261">GND</text>
<text x="171.8" y="261">GND</text>
<text x="187.7" y="261">GND</text>
</g>
<text font-size="4.2" fill="#900" x="250.5" y="275.1">Page name:</text>
<g font-size="3.9">
<text x="75" y="10.9">C1</text>
<text x="249.8" y="10.9">P6</text>
<text x="352.1" y="10.9">P5</text>
<text x="399.3" y="10.9">M1</text>
<text x="261.1" y="65.5">Vref = 1.24V</text>
<text x="27.4" y="79.7">C2</text>
<text x="105.2" y="79.7">P2</text>
<text x="201.9" y="79.7">P3&amp;P4</text>
<text x="399.8" y="79.7">P1</text>
<text x="235.7" y="194.3">P7</text>
<text x="399.8" y="194.3">P8</text>
</g>
<g font-size="3.9" fill="#00f">
<text x="139.4" y="28">PERIPH_EN</text>
<text x="278.8" y="42.1">PERIPH_EN</text>
<text x="381" y="58.5">3.3V power</text>
<text x="10.6" y="65.5">Input Voltage 9V...12V</text>
<text x="10.6" y="60.3">5.5x2.1mm Jack</text>
<text x="381" y="63.8">is provided</text>
<text x="10.6" y="70.8">9V &gt;10W PSU is recommended</text>
<text x="381" y="69.1">by Arduino</text>
<text x="247.6" y="96.7">VS</text>
<text x="387" y="135.7">#CHRG</text>
<text x="387" y="142.6">CHRG_EN</text>
<text x="267.8" y="156.8">VS</text>
<text x="136.6" y="230.8">-5V_SD</text>
</g>
<text font-size="3.9" fill="#f00" x="261.1" y="70.8">5.33V = 1.24(1+3.3k/1k)</text>
<g font-size="3.9" fill="#800">
<text x="250.5" y="261">TITLE:</text>
<text x="379.1" y="265.7">REV:</text>
<text x="287.4" y="275.2">Company:</text>
<text x="378.7" y="275.8">Sheet: 3/7</text>
<text x="287.4" y="282.9">Date:</text>
<text x="336.4" y="282.9">Drawn By: MD Anderson</text>
</g>
<g font-size="3.2" fill="#800">
<text x="41.6" y="6.8">1</text>
<text x="110.8" y="6.8">2</text>
<text x="179.9" y="6.8">3</text>
<text x="249.1" y="6.8">4</text>
<text x="318.2" y="6.8">5</text>
<text x="4.1" y="41.9">A</text>
<text x="405.9" y="41.9">A</text>
<text x="4.1" y="111.1">B</text>
<text x="405.9" y="111.1">B</text>
<text x="4.1" y="180.2">C</text>
<text x="405.9" y="180.2">C</text>
<text x="4.1" y="249.3">D</text>
<text x="405.9" y="249.3">D</text>
<text x="41.6" y="287.6">1</text>
<text x="110.8" y="287.6">2</text>
<text x="179.9" y="287.6">3</text>
<text x="249.1" y="287.6">4</text>
<text x="318.2" y="287.6">5</text>
</g>
<g font-size="3.2" fill="#000080">
<text x="182.2" y="22.6">U12</text>
<text x="308.2" y="20.7">U16</text>
<text x="16.5" y="26.1">CON1</text>
<text x="16.7" y="29.6">DC-005-20A_C136744</text>
<text x="172.2" y="26.2">MIC5209-5.0YM-TR</text>
<text x="242.2" y="26.1">TP31</text>
<text x="297.2" y="24.4">AP2210K-ADJTRG1</text>
<text x="383.3" y="24.4">TP30</text>
<text x="93.5" y="34.6">SS34BF</text>
<text x="93.5" y="31.4">D2</text>
<text x="99.3" y="42">R38</text>
<text x="237.8" y="40.3">C28</text>
<text x="261.6" y="36.7">C34</text>
<text x="262.8" y="40.2">1u</text>
<text x="334.1" y="41.7">3.3k</text>
<text x="334.3" y="38.5">R83</text>
<text x="141.6" y="45.5">C29</text>
<text x="154.2" y="45.5">R48</text>
<text x="237.8" y="43.4">10u</text>
<text x="347.9" y="47.3">C35</text>
<text x="141.9" y="49.1">10u</text>
<text x="154.5" y="49.1">10k</text>
<text x="169.8" y="50.8">C36</text>
<text x="347.8" y="50.8">2.2u</text>
<text x="371.9" y="52.2">10u</text>
<text x="371.9" y="49.1">C1</text>
<text x="100.2" y="54.3">R1</text>
<text x="170" y="54.3">470pF</text>
<text x="334.1" y="59.3">1k</text>
<text x="334.3" y="56.1">R82</text>
<text x="272.8" y="87.8">AO3401A_C347476</text>
<text x="305.6" y="84.3">Q14</text>
<text x="334" y="84.4">Q15</text>
<text x="223.4" y="95">R66</text>
<text x="255.4" y="95.3">L4</text>
<text x="20.1" y="100.7">BT3</text>
<text x="69.4" y="102">HY2213-BB3A</text>
<text x="75.8" y="98.4">U34</text>
<text x="106.8" y="102">R60</text>
<text x="124.4" y="102">R62</text>
<text x="223.1" y="98">0.1</text>
<text x="253.6" y="98.4">22uH</text>
<text x="296.8" y="99.8">100k</text>
<text x="296.8" y="96.6">R91</text>
<text x="20.1" y="103.9">MY-18650-01</text>
<text x="48.3" y="106.9">75</text>
<text x="48.6" y="103.7">R32</text>
<text x="106.5" y="105.2">100</text>
<text x="124.2" y="105.2">330</text>
<text x="346.2" y="103.7">TP1</text>
<text x="362.3" y="107.3">R65</text>
<text x="20.2" y="112.9">BT4</text>
<text x="237.8" y="112.6">C2</text>
<text x="252" y="112.5">C37</text>
<text x="269.8" y="112.5">D4</text>
<text x="362.2" y="110.8">4.7k</text>
<text x="20.2" y="116.1">MY-18650-01</text>
<text x="107.3" y="119.6">C39</text>
<text x="125" y="119.6">C40</text>
<text x="171.8" y="117.8">U33</text>
<text x="237.8" y="115.7">10u</text>
<text x="252" y="115.7">0.1u</text>
<text x="267.3" y="116.1">SS34BF</text>
<text x="310.4" y="119.3">U26</text>
<text x="34.8" y="123.1">Q3</text>
<text x="107.3" y="122.8">0.1u</text>
<text x="125" y="122.8">0.1u</text>
<text x="300.9" y="123">TP5100_C379389</text>
<text x="354" y="123.1">LED6</text>
<text x="366.3" y="123.1">LED5</text>
<text x="380" y="124.9">R56</text>
<text x="27.5" y="126.7">BSS123</text>
<text x="380.2" y="128.4">10k</text>
<text x="166.7" y="137.2">HY2120-LB</text>
<text x="20.1" y="143.1">BT5</text>
<text x="74.1" y="140.7">U35</text>
<text x="226.1" y="144">0</text>
<text x="226.1" y="140.7">R87</text>
<text x="236.7" y="144">0</text>
<text x="236.7" y="140.7">R88</text>
<text x="252.7" y="139">R89</text>
<text x="252.7" y="142.5">R90</text>
<text x="20.1" y="146.2">MY-18650-01</text>
<text x="48.3" y="147.5">75</text>
<text x="48.6" y="144.3">R33</text>
<text x="67.7" y="144.3">HY2213-BB3A</text>
<text x="106.5" y="147.5">100</text>
<text x="106.8" y="144.3">R61</text>
<text x="129.5" y="147.5">330</text>
<text x="129.7" y="144.3">R63</text>
<text x="172.4" y="149.3">Q5</text>
<text x="208.8" y="147.5">2k</text>
<text x="209.1" y="144.3">R64</text>
<text x="252.2" y="146">400m</text>
<text x="343.1" y="146.1">51k</text>
<text x="349.8" y="144.3">R67</text>
<text x="20.2" y="153.5">BT6</text>
<text x="172" y="152.6">UMW8205A</text>
<text x="20.2" y="156.7">MY-18650-01</text>
<text x="107.3" y="161.9">C38</text>
<text x="130.2" y="161.9">C51</text>
<text x="372" y="158.4">R92</text>
<text x="29.2" y="167.3">BSS123</text>
<text x="34.8" y="163.7">Q4</text>
<text x="107.3" y="165.1">0.1u</text>
<text x="130.2" y="165.1">0.1u</text>
<text x="243.1" y="167.3">C4</text>
<text x="255.5" y="167.2">C54</text>
<text x="356.5" y="163.7">C52</text>
<text x="356.6" y="167.3">0.1u</text>
<text x="243.1" y="170.4">10u</text>
<text x="255.5" y="170.4">0.1u</text>
<text x="274.5" y="172.2">0.1u</text>
<text x="274.8" y="169">C56</text>
<text x="326" y="172.6">C3</text>
<text x="340.1" y="172.5">C58</text>
<text x="326" y="175.7">10u</text>
<text x="340.1" y="175.7">0.1u</text>
<text x="370.9" y="174.3">R93</text>
<text x="386.8" y="174.3">R94</text>
<text x="167.2" y="209.6">TP29</text>
<text x="307.4" y="209.5">R72</text>
<text x="86.1" y="213.1">U3</text>
<text x="307.3" y="213.1">4.7k</text>
<text x="342.7" y="213.1">U30</text>
<text x="76.5" y="216.6">LM27761DSGR</text>
<text x="115.2" y="216.6">C48</text>
<text x="115.3" y="220.1">1uF</text>
<text x="127.5" y="218.4">R69</text>
<text x="127.9" y="221.9">10k</text>
<text x="342.1" y="216.7">TS321ILT</text>
<text x="163" y="225.4">R49</text>
<text x="287.2" y="226.9">0.1u</text>
<text x="287.2" y="223.7">C50</text>
<text x="307.4" y="227.2">R71</text>
<text x="163" y="228.6">316k</text>
<text x="307.3" y="230.7">4.7k</text>
<text x="44.6" y="236.1">C27</text>
<text x="59.4" y="236.4">C49</text>
<text x="179.6" y="237.4">10u</text>
<text x="179.6" y="234.3">C30</text>
<text x="194.7" y="237.5">220</text>
<text x="195" y="234.2">R84</text>
<text x="45.2" y="243.1">4.7uF</text>
<text x="59.3" y="243.1">4.7uF</text>
<text x="162.9" y="243.1">R70</text>
<text x="162.6" y="246.3">102k</text>
</g>
<g font-size="3.2" fill="#666">
<text x="217.7" y="29.7">R78</text>
<text x="217.3" y="33.2">DNP</text>
<text x="217.7" y="47.3">R79</text>
<text x="97.9" y="49.1">0 DNP</text>
<text x="217.3" y="50.8">DNP</text>
<text x="97.5" y="61.4">0 DNP</text>
<text x="82.9" y="67.3">Placeholder to</text>
<text x="82.9" y="70.8">work without batteries</text>
<text x="371.9" y="161.9">DNP</text>
<text x="370.8" y="177.8">DNP</text>
<text x="386.7" y="177.8">DNP</text>
</g>
<g font-size="3.2" fill="#00f">
<text x="239.6" y="29.9">1</text>
<text x="297.7" y="28.2">1</text>
<text x="301.2" y="29.9">VIN</text>
<text x="310.8" y="29.9">VOUT</text>
<text x="321.2" y="28.2">5</text>
<text x="379" y="28.2">1</text>
<text x="383.5" y="29.6">1</text>
<text x="30" y="33.4">1</text>
<text x="172.4" y="31.7">1</text>
<text x="172.4" y="35.2">2</text>
<text x="175.9" y="33.4">EN</text>
<text x="244.1" y="31.3">1</text>
<text x="297.7" y="35.2">3</text>
<text x="321.2" y="35.2">4</text>
<text x="30" y="40.5">2</text>
<text x="30" y="37">3</text>
<text x="172.4" y="38.7">3</text>
<text x="175.9" y="37">IN</text>
<text x="175.9" y="40.5">OUT</text>
<text x="301.2" y="37">EN</text>
<text x="313.7" y="37">ADJ</text>
<text x="172.4" y="42.3">4</text>
<text x="175.9" y="44">BYP</text>
<text x="65" y="105.8">6</text>
<text x="69.5" y="107.2">OUT</text>
<text x="84.7" y="107.2">NC</text>
<text x="91.7" y="105.8">1</text>
<text x="341.9" y="107.5">1</text>
<text x="65" y="112.8">5</text>
<text x="91.7" y="112.8">2</text>
<text x="346.4" y="108.9">1</text>
<text x="65" y="119.9">4</text>
<text x="69.5" y="114.2">NC</text>
<text x="82.2" y="114.2">VDD</text>
<text x="91.7" y="119.9">3</text>
<text x="69.5" y="121.3">NC</text>
<text x="82.7" y="121.3">VSS</text>
<text x="161.9" y="123.4">4</text>
<text x="165.3" y="125.2">VC</text>
<text x="179.5" y="125.2">CS</text>
<text x="185.4" y="123.4">3</text>
<text x="179.2" y="128.7">OC</text>
<text x="185.4" y="130.5">1</text>
<text x="185.4" y="126.9">2</text>
<text x="292.4" y="130.5">1</text>
<text x="324.6" y="128.7">EP</text>
<text x="330" y="130.5">16</text>
<text x="330" y="126.9">17</text>
<text x="179" y="132.2">OD</text>
<text x="292.4" y="134">2</text>
<text x="292.4" y="137.5">3</text>
<text x="295.9" y="132.2">VIN</text>
<text x="295.9" y="135.7">LX</text>
<text x="316.7" y="135.7">CHRG#</text>
<text x="322.7" y="132.2">VIN</text>
<text x="330" y="137.5">14</text>
<text x="330" y="134">15</text>
<text x="292.4" y="141">4</text>
<text x="295.9" y="139.3">LX</text>
<text x="295.9" y="142.8">VIN</text>
<text x="315.2" y="139.3">STDBY#</text>
<text x="324.2" y="142.8">CS</text>
<text x="330" y="141">13</text>
<text x="63.2" y="148.1">6</text>
<text x="67.7" y="149.5">OUT</text>
<text x="82.9" y="149.5">NC</text>
<text x="90" y="148.1">1</text>
<text x="292.4" y="144.6">5</text>
<text x="292.4" y="148.1">6</text>
<text x="295.9" y="146.3">VIN</text>
<text x="295.9" y="149.9">PWR_ON-</text>
<text x="316.4" y="146.3">RTRICK</text>
<text x="324.4" y="149.9">TS</text>
<text x="330" y="148.1">11</text>
<text x="330" y="144.6">12</text>
<text x="63.2" y="155.2">5</text>
<text x="90" y="155.2">2</text>
<text x="292.4" y="155.2">8</text>
<text x="319.7" y="153.4">VREG</text>
<text x="330" y="155.2">9</text>
<text x="330" y="151.6">10</text>
<text x="67.7" y="156.6">NC</text>
<text x="80.4" y="156.6">VDD</text>
<text x="156.6" y="156.9">1</text>
<text x="156.6" y="160.4">2</text>
<text x="160.1" y="158.7">S1</text>
<text x="184.7" y="158.7">G1</text>
<text x="190.7" y="160.4">5</text>
<text x="190.7" y="156.9">6</text>
<text x="295.9" y="156.9">VS</text>
<text x="322.2" y="156.9">BAT</text>
<text x="63.2" y="162.2">4</text>
<text x="67.7" y="163.6">NC</text>
<text x="81" y="163.6">VSS</text>
<text x="90" y="162.2">3</text>
<text x="156.6" y="164">3</text>
<text x="160.1" y="162.2">D1/D2</text>
<text x="160.1" y="165.7">S2</text>
<text x="178.8" y="162.2">D1/D2</text>
<text x="184.7" y="165.7">G2</text>
<text x="190.7" y="164">4</text>
<text x="155" y="208.1">1</text>
<text x="159.5" y="209.5">1</text>
<text x="320.7" y="215.7" transform="rotate(-90 320.7 215.7)">1</text>
<text x="322.1" y="211.2" transform="rotate(-90 322.1 211.2)">1</text>
<text x="71.9" y="222.2">1</text>
<text x="75.4" y="223.9">VIN</text>
<text x="94.2" y="223.9">C1+</text>
<text x="95.3" y="227.5">C1-</text>
<text x="102.5" y="225.7">7</text>
<text x="102.5" y="222.2">8</text>
<text x="368.4" y="223.9">1</text>
<text x="372.9" y="225.4">1</text>
<text x="71.9" y="229.2">3</text>
<text x="71.9" y="232.8">4</text>
<text x="75.4" y="231">CPOUT</text>
<text x="96.6" y="231">EN</text>
<text x="102.5" y="232.8">5</text>
<text x="102.5" y="229.2">6</text>
<text x="75.4" y="234.5">VOUT</text>
<text x="94.5" y="238.1">PAD</text>
<text x="94.8" y="234.5">VFB</text>
<text x="102.5" y="236.3">9</text>
</g>
<g font-size="3.2">
<text x="187.2" y="33.4">GND</text>
<text x="196" y="35.2">7</text>
<text x="196" y="31.7">8</text>
<text x="297.7" y="31.7">2</text>
<text x="301.2" y="33.4">GND</text>
<text x="187.2" y="40.5">GND</text>
<text x="187.2" y="37">GND</text>
<text x="196" y="38.7">6</text>
<text x="187.2" y="44">GND</text>
<text x="196" y="42.3">5</text>
<text x="161.9" y="130.5">6</text>
<text x="165.3" y="132.2">VSS</text>
<text x="292.4" y="151.6">7</text>
<text x="295.9" y="153.4">GND</text>
<text x="71.9" y="225.7">2</text>
<text x="75.4" y="227.5">GND</text>
</g>
<g font-size="3.2" fill="#f00">
<text x="161.9" y="126.9">5</text>
<text x="165.3" y="128.7">VDD</text>
</g>
<g font-size="3.2" fill="#8d2323">
<text x="327.5" y="220.4">3</text>
<text x="338.3" y="218.7" transform="rotate(-90 338.3 218.7)">5</text>
<text x="327.5" y="227.5">4</text>
<text x="347.8" y="223.9">1</text>
<text x="338.3" y="232" transform="rotate(-90 338.3 232)">2</text>
</g>
<text font-size="2.5" fill="#666" x="172.9" y="62">placeholder for ADJ variant</text>
<g font-size="2.5" fill="#000080">
<text x="318.7" y="204">TP4</text>
<text x="373.3" y="219.9">TP3</text>
</g>
<g font-size="2.5" fill="#8d2323">
<text x="342.2" y="220.8" transform="rotate(-90 342.2 220.8)">V+</text>
<text x="342.2" y="231.4" transform="rotate(-90 342.2 231.4)">GND</text>
</g>
</svg>
